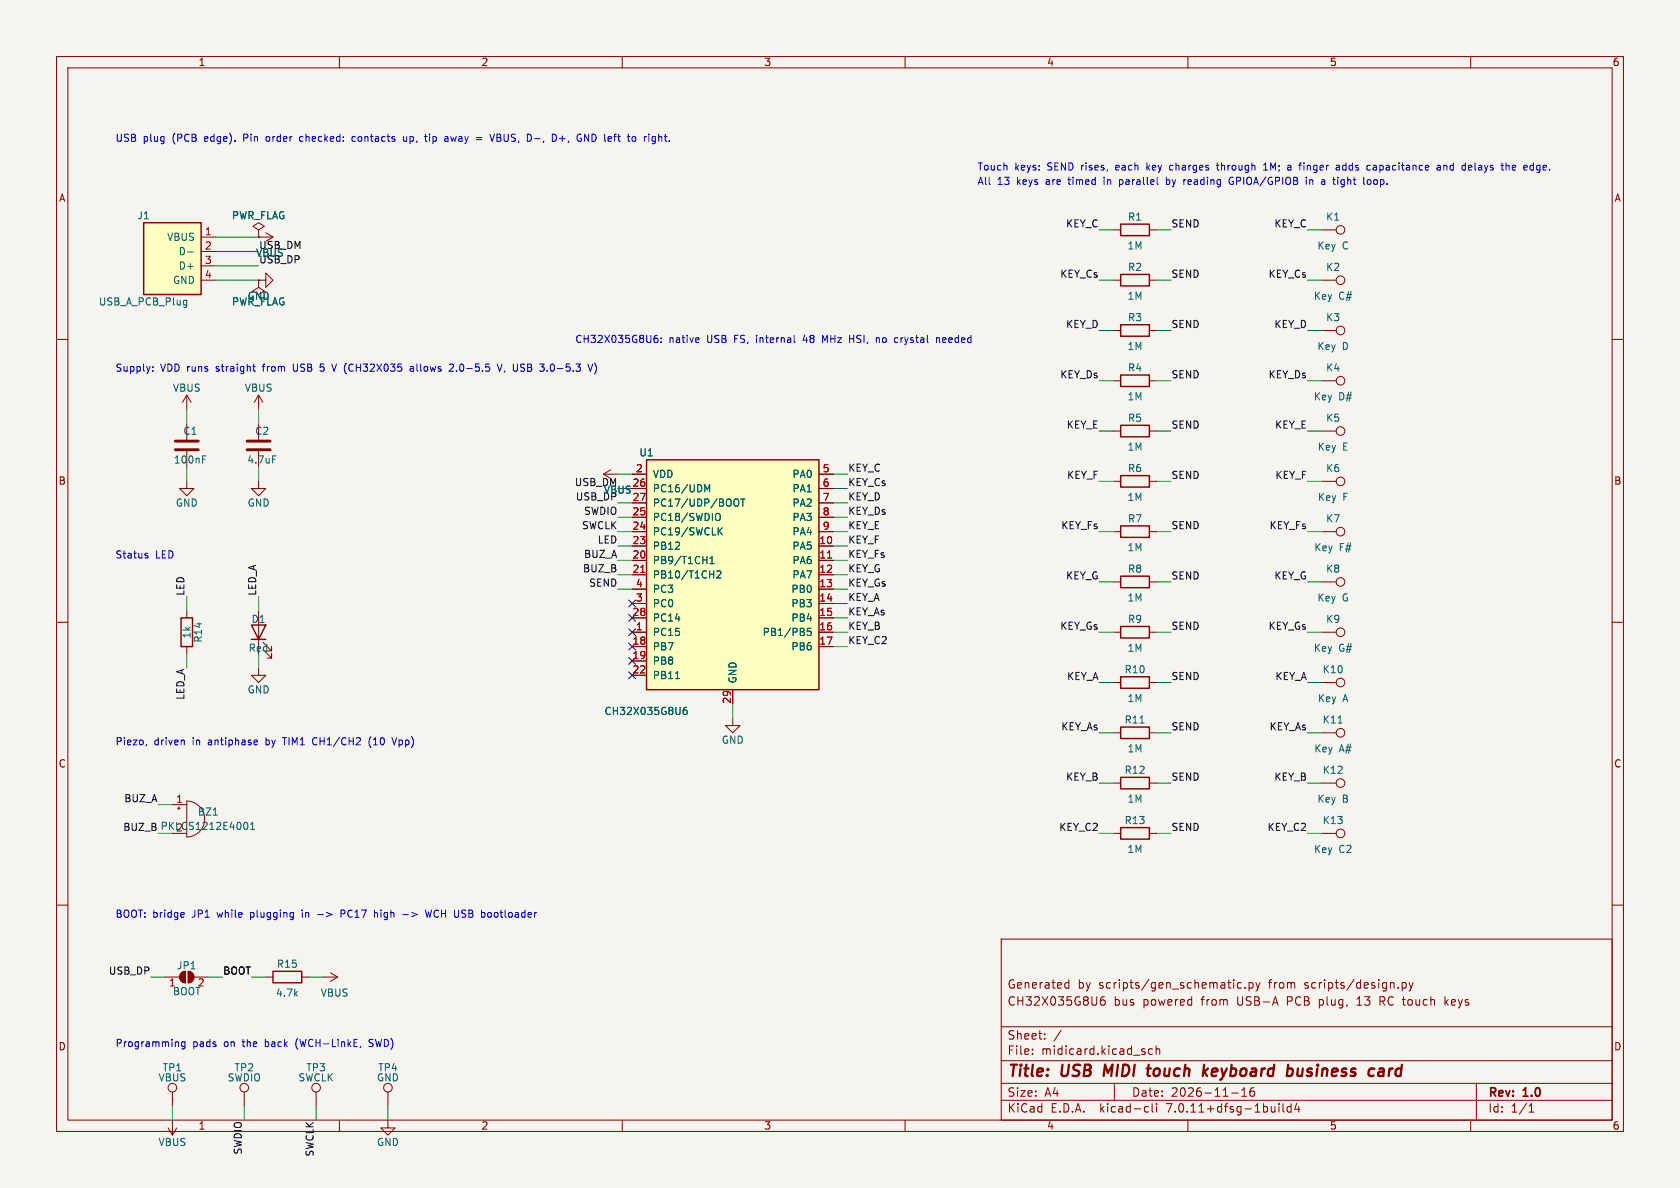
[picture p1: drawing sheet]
<svg xmlns="http://www.w3.org/2000/svg" width="297mm" height="210mm" viewBox="0 0 297 210" stroke-linecap="round" stroke-linejoin="round" font-family="sans-serif">
<path d="M0 0h297v210h-297z" fill="#f5f4ef" stroke="#f5f4ef" stroke-width=".18"/>
<g fill="none" stroke="#840000" stroke-width=".18">
<path d="M10 10h277v190h-277zM12 12h273v186h-273zM60 10v2M110 10v2M160 10v2M210 10v2M260 10v2M10 60h2M35.6 41.9h2.5M35.6 44.5h2.5M35.6 47h2.5M35.6 49.5h2.5"/>
<path d="M45.7 40.6l1-.6-1-.6-1 .6 1 .6v1.3M45.7 41.9h.1M45.7 49.5v1.3l1 .6-1 .7-1-.7 1-.6M45.7 49.5h.1M45.7 49.5h1.3v-1.2l1.3 1.2-1.3 1.3v-1.3M45.7 41.9h2.6M47 41.1l1.3 .8M48.3 41.9l-1.3 .8M196.8 49.5h1.3M196.8 40.6h1.3M196.8 58.4h1.3M203.2 49.5h1.3"/>
<path d="M203.2 40.6h1.3M203.2 58.4h1.3M233.7 49.5h2.5M233.7 40.6h2.5M233.7 58.4h2.5M285 60h2M33 69.9v2.5M33 74.9v2.8M33 79.8v2.8M33 69.9l-.7 1.2M33 69.9l.8 1.2M45.7 69.9v2.5"/>
<path d="M45.7 74.9v2.8M45.7 79.8v2.8M45.7 69.9l-.7 1.2M45.7 69.9l.8 1.2M196.8 67.3h1.3M196.8 76.2h1.3M203.2 67.3h1.3M203.2 76.2h1.3M233.7 67.3h2.5M233.7 76.2h2.5M33 85.1v1.3h1.3l-1.3 1.2-1.3-1.2h1.3M45.7 85.1v1.3h1.3l-1.3 1.2-1.3-1.2h1.3"/>
<path d="M106.7 83.8l1.2 .8M106.7 83.8h2.5M107.9 83.1l-1.2 .7M111.8 83.8h2.5M111.8 96.5h2.5M111.8 99.1h2.5M111.8 94h2.5M111.8 91.4h2.5M111.8 86.4h2.5M111.8 88.9h2.5M144.8 83.8h2.5M144.8 96.5h2.5"/>
<path d="M144.8 99.1h2.5M144.8 94h2.5M144.8 91.4h2.5M144.8 86.4h2.5M144.8 88.9h2.5M196.8 94h1.3M196.8 85.1h1.3M203.2 94h1.3M203.2 85.1h1.3M233.7 94h2.5M233.7 85.1h2.5M10 110h2"/>
<path d="M33 108v1.2M33 114.3v1.3M45.7 118.1v1.3h1.3l-1.3 1.3-1.3-1.3h1.3M45.7 108v7.6M46.5 114.8l1.5 1.5v-.7v.7h-.8M46.5 113.5l1.5 1.6v-.8v.8h-.8M111.8 111.8h2.5M111.8 101.6h2.5M111.8 104.1h2.5M111.8 106.7h2.5M111.8 109.2h2.5M111.8 114.3h2.5"/>
<path d="M111.8 116.8h2.5M111.8 119.4h2.5M144.8 111.8h2.5M144.8 101.6h2.5M144.8 104.1h2.5M144.8 106.7h2.5M144.8 109.2h2.5M144.8 114.3h2.5M196.8 102.9h1.3M196.8 111.8h1.3M203.2 102.9h1.3M203.2 111.8h1.3"/>
<path d="M233.7 102.9h2.5M233.7 111.8h2.5M285 110h2M129.5 127v1.3h1.3l-1.3 1.2-1.2-1.2h1.2M129.5 121.9v2.6M196.8 138.4h1.3M196.8 120.7h1.3M196.8 129.5h1.3M203.2 138.4h1.3M203.2 120.7h1.3M203.2 129.5h1.3M233.7 138.4h2.5"/>
<path d="M233.7 120.7h2.5M233.7 129.5h2.5M10 160h2M30.5 142.2h2.5M31.4 142.9h.5M31.6 142.6v.5M33 141.6a3.2 3.2 0 0 1 3.2 3.2 3.2 3.2 0 0 1-3.2 3.2zM196.8 147.3h1.3M203.2 147.3h1.3M233.7 147.3h2.5M285 160h2M29.2 172.7h2.5"/>
<path d="M32.1 172l.7-.3v2a1.02 1.02 0 0 1-1-.6 1.02 1.02 0 0 1 .3-1.1zM33.3 171.7a1.02 1.02 0 0 1 1 1 1.02 1.02 0 0 1-1 1zM34.3 172.7h2.5M47 172.7h1.3M53.3 172.7h1.3M57.1 172.7h2.6M58.4 172l1.3 .7M59.7 172.7l-1.3 .8M177 166h108v32h-108zM188.4 174.6h.6M188.4 173.8h.6M189 173.2v1.5"/>
<path d="M195.2 176.2a.59 .59 0 0 0-.7 .6v.6l.2 .2 .4 .1 .2-.1 .1-.5-.2-.3h-.4l-.3 .3M219.5 173.8l-.5-.1-.3 .3v.4l.2 .2h.6M220.1 174.6v.1M220.8 173.8l.4-.1 .3 .3v.4l-.1 .2h-.6M220.8 173.7v1.5M222 173.7l.4 1M222.4 174.7l-.2 .4-.2 .1M222.7 173.7l-.3 1M239.9 177.7h.8M240.2 176.4l-.3 .2M244 177h.5M244.5 176.2h-.5v1.5"/>
<path d="M247.2 174.6v.1M247.9 173.8l.4-.1 .3 .3v.4l-.1 .2h-.6M247.9 173.7v1.5M249.1 173.7l.4 1M249.5 174.7l-.2 .4-.2 .1M249.8 173.7l-.3 1M255.5 176.2v1.5M255.6 177.1l.4 .6M256 176.7l-.5 .6M29.7 199.4l.8 1.3M30.5 193v2.6M30.5 198.1v2.6"/>
<path d="M31.2 199.4l-.7 1.3M43.2 193v2.6M55.9 193v2.6M60 198v2M68.6 198.1v1.3h1.2l-1.2 1.3-1.3-1.3h1.3M68.6 193v2.6M110 198v2M160 198v2M177 194.5h108M177 191.5h108M177 187.5h108M177 181.5h108"/>
<path d="M182.5 186.3v.1M182.5 185.5v.1M184.7 183.6v.1M184.7 182.8v.1M187.6 182.1l-1.3 2M197 191.5v3M202.4 186v.3M202.6 195.6l.4 .1M203 196.5l-.4 .1M203.7 195.1v1.3l.2 .2M203.7 185.5l-.4-.1-.3 .3v.4l.2 .2h.5M204.4 185.5l.2-.1 .4 .1v.9"/>
<path d="M204.4 184.9v1.5M204.5 195.1v.1M204.5 195.6v1M210 198v2M217.7 193.2h1.2M219.5 193.8h.9M219.5 192.7l.5-.4v1.5M221.2 192.4a1.17 1.17 0 0 0-.1 1.3h.6l.1-.5-.3-.3h-.3l-.2 .3M226.1 195.1v.1M226.1 195.6v1M226.8 195.1v1.3l.2 .2M228.2 195.7l-.4-.1-.3 .3v.4l.2 .2h.5"/>
<path d="M228.2 195.1v1.5M229.2 195l-.3 1.1h.9M229.6 195.6v1M260 198v2M261 191.5v6.5M270.3 196.6h.9M270.3 195.5l.4-.4v1.5"/>
<circle cx="237" cy="40.6" r=".76"/>
<circle cx="237" cy="49.5" r=".76"/>
<circle cx="237" cy="58.4" r=".76"/>
<circle cx="237" cy="67.3" r=".76"/>
<circle cx="237" cy="76.2" r=".76"/>
<circle cx="237" cy="85.1" r=".76"/>
<circle cx="237" cy="94" r=".76"/>
<circle cx="237" cy="111.8" r=".76"/>
<circle cx="237" cy="102.9" r=".76"/>
<circle cx="237" cy="138.4" r=".76"/>
<circle cx="237" cy="120.6" r=".76"/>
<circle cx="237" cy="129.5" r=".76"/>
<circle cx="237" cy="147.3" r=".76"/>
<circle cx="30.5" cy="192.3" r=".76"/>
<circle cx="43.2" cy="192.3" r=".76"/>
<circle cx="55.9" cy="192.3" r=".76"/>
<circle cx="68.6" cy="192.3" r=".76"/>
</g>
<path d="M195.4 188.2l-.3 2M202.7 188.9h.8M202.9 190.1l.4 .1M212.9 189.4l.5 .8M213.6 188.9l-.9 .7M214.4 189l-.2 .9 .2 .3M215.2 189.4l-1 .1M229.5 188.9l-.1 1.2 .2 .1 .5-.1M243.8 189l.2-.1 .6 .1-.1 1.2M244.6 190.1l-.7 .1M244.6 189.4l-.8 .1" fill="none" stroke="#840000" stroke-width=".4"/>
<g fill="none" stroke="#840000" stroke-width=".25">
<path d="M25.4 39.4h10.2v12.7h-10.2zM198.1 39.6h5.1v2.1h-5.1zM198.1 57.4h5.1v2h-5.1zM198.1 48.5h5.1v2h-5.1zM198.1 75.2h5.1v2h-5.1zM198.1 66.3h5.1v2h-5.1zM114.3 81.3h30.5v40.6h-30.5zM198.1 84.1h5.1v2h-5.1zM198.1 93h5.1v2h-5.1zM32 109.2h2v5.1h-2zM44.4 110.5h2.6l-1.3 2.5zM44.4 113h2.6"/>
<path d="M198.1 101.9h5.1v2h-5.1zM198.1 110.7h5.1v2.1h-5.1zM198.1 119.6h5.1v2.1h-5.1zM198.1 137.4h5.1v2h-5.1zM198.1 128.5h5.1v2.1h-5.1zM198.1 146.3h5.1v2h-5.1zM48.3 171.7h5v2h-5z"/>
</g>
<g fill="#840000" stroke="#840000" stroke-width=".18">
<path d="M32.1 172l.7-.3v2a1.02 1.02 0 0 1-1-.6 1.02 1.02 0 0 1 .3-1.1z"/>
<path d="M33.3 171.7a1.02 1.02 0 0 1 1 1 1.02 1.02 0 0 1-1 1z"/>
</g>
<g fill="none" stroke="#006464" stroke-width=".18">
<path d="M32.7 53.1h.3M33 53.1v1l-.2 .2M33 53.9h-.3M33.2 44.5h.9M35.8 80.6h.6M35.8 81.2h.4M48.2 80.6h.6M124.6 85.7l.4 .9 .5-.9v1.2M125.5 99.6h.7M125.5 98.7l.4-.3v1.2M126.7 90.8l.1-.1a.43 .43 0 0 1 .5 .5v.4a.42 .42 0 0 1-.2 .4 .42 .42 0 0 1-.4 0M127.1 93.8l.6 .8"/>
<path d="M127.7 93.3l-.7 .7M130.1 88.2a.43 .43 0 0 1 .5 .4v.5a.43 .43 0 0 1-.5 .4M131 88.2h.7M131.3 88.2v1.3M119.4 120h.7M126.7 101l.5-.1 .3 .4-.8 .9h.8M143.4 111.1h-.6l-.1 .6 .2-.1h.4l.1 .2v.4l-.2 .1-.5-.1M121.4 125l-.4 .1a.86 .86 0 0 0 0 1.2l.4-.1 .1-.4-.2-.3-.4 .1-.1 .2M201.5 127.8h.8M236.6 127.8h.7M37.7 144.1h.7M43.4 145.4a.68 .68 0 0 1 .4 .6 .68 .68 0 0 1-.4 .6"/>
<path d="M44.3 146.6h.7M44.3 145.7l.4-.3v1.2"/>
</g>
<g fill="#ffffc2" stroke="#ffffc2" stroke-width=".18">
<path d="M25.4 39.4h10.2v12.7h-10.2z"/>
<path d="M114.3 81.3h30.5v40.6h-30.5z"/>
</g>
<path d="M31 79.5h4.1M31 78h4.1M43.7 79.5h4.1M43.7 78h4.1" fill="none" stroke="#840000" stroke-width=".51"/>
<path d="M146.3 98.6h.7M113.3 101.2h.7" fill="none" stroke="#a90000" stroke-width=".18"/>
<g fill="none" stroke="#0000c2" stroke-width=".18">
<path d="M47.2 24.2l-.2 .2 .2 .5M53.4 24.1h-.2l-.2 .3v.5l.4 .1M62.8 24.2l-.3-.1-.3 .3 .1 .5h.5M71.3 24.1l.1 .8 .3 .1 .2-.1M71.9 24.1v.9M75 24.1h.5M75.4 25h.1M75.9 23.7v.1M75.9 24.1v.9M79 24.1l.2 .2v.7M79.2 24.9l-.4 .1M79.2 24.4l-.4 .1"/>
<path d="M79.7 24.1l.2 .9M84.2 24.3h1M84.2 24.7h1M86.6 23.7l.4 1.3 .4-1.3M87.9 24.3h.4M88.3 23.7h-.4v1.3h.4M94.5 24.5h1M98.3 23.9l.1 .4-.1 .5M98.9 24.5h1M99.4 24v1M103.3 23.7l.8 1.3v-1.3M116.5 23.7v1.3"/>
<path d="M116.8 24.1l-.3 .2M195.2 31.3v.2M195.2 31.8v.8M197.9 31.8v1.2M197.9 32.5l.4 .1M198.3 31.8h-.4M202.8 28.8v1.3M203.2 29.2l-.4 .5M206.2 31.8h.4l.1 .1M206.2 31.3v1.3M206.7 32.5l-.1 .1-.4-.1M207.2 29.2l-.3 .1-.2 .2 .1 .4 .4 .2"/>
<path d="M210.1 31.8v.7M210.6 32.1l-.6 .1M215 29.2h.5M215.2 28.8v1.1l.3 .2M218 31.4a.59 .59 0 0 0-.7 .6 .59 .59 0 0 0 .7 .5l.1-.4h-.3M223.4 30.1h.7M223.4 29.2l.3-.4v1.3M228 29.2l.2 .2v.7M228.2 30l-.4 .1M228.2 29.5l-.4 .1M231.5 31.9l.4-.1 .2 .1M231.5 31.8v.8"/>
<path d="M236.4 29.2h.2l.2 .2v.7M236.8 30l-.4 .1M236.8 29.5l-.4 .1M237 32.4l.3 .2M237.1 33h.1M237.3 31.8l-.3 .2M237.6 29.2l-.3 .3v.3l.3 .3M241.7 32l.2-.2h.3l.2 .2-.2 .5-.3 .1-.2-.2M242.8 29.3h.5M243.2 29.6h-.3l-.2 .2 .1 .2 .4 .1M254.1 29.3h.5v.8M254.6 29.5l-.4 .1-.2 .2 .2 .3 .4-.1"/>
<path d="M255.2 29.3l.4-.1 .2 .2M255.2 29.2v.9M259.8 29.2l.3 .1 .1 .2-.6 .1M260.1 30l-.3 .1M266.6 29.2l.2 .2v.7M267.8 29.2h-.3l-.2 .2 .1 .6 .4 .1M267.9 29.5l-.6 .1M271.7 30.4l.1 .1M271.9 29.2l-.3 .3v.3l.3 .3M115.7 59.8h.4l.2 .2-.1 .5h-.5M116.2 59.3l-.4 .1M116.9 59.8v.1"/>
<path d="M123.4 59.7l.2 .3-.6 .1M142.3 59.2l-.3 .9h.8M150.2 59.9h.7M155.1 59.7l.4 .2v.6M158.6 59.7l.1 .1M165.6 59.8l.1-.1 .3 .1 .1 .7M165.6 59.7v.8M166.7 59.8v.7M27 65.5v.1M27 64.8v.2M44.7 64.8h.5M44.9 64.4v1l.3 .2"/>
<path d="M51.9 64.4v1l.2 .2M56.6 65.6h.5M56.6 64.4h.6M57.1 64.8l-.5 .1M58.6 64.4l.5 1.2 .4-1.2M72.6 64.8h.4l.1 .8M73.1 65.1h-.4l-.2 .2 .2 .3h.4M79.4 64.5l.5-.1 .3 .3-.8 .9h.8M87.9 64.4l.4 1.2 .5-1.2M89.2 65.6l-.1 .2M103.9 64.4l.5 1.2 .4-1.2M105.1 64.2a1.46 1.46 0 0 1 0 1.9"/>
<path d="M116.9 60.4v.1M123.5 60.5h-.1M140.4 60.4l.2 .1M145.8 60.2l-.4-.9v1.2M158.7 60.5h-.1M167.3 60l-.6 .1M25.8 98.2l.3 .1 .1 .2-.2 .1h-.3M25.8 97.8l.3 .1M25.9 131.6l-.1 .2M32.5 130.9l.1 .8M45.1 130.8l.4 .1v.2l-.6 .1M45.5 131.6l-.4 .1"/>
<path d="M49.9 130.4h.8M55.7 130.4a.68 .68 0 0 0-.5 .6 .68 .68 0 0 0 .5 .7M65.6 130.2a1.46 1.46 0 0 0 0 2M69.3 130.4l.4 1.3 .4-1.3M32.4 161.3l.2 .3-.6 .1M32.5 162.1h-.1M53.4 160.9v.1M53.4 161.3v.8M56.2 161.7h.9M60.9 160.9h-.6v1.2M60.9 161.5h-.6M66.3 161.4h.4v.7"/>
<path d="M71.2 161.7h1M75.2 160.9l.3 1.2 .3-.9 .2 .9 .3-1.2M86.3 161.4h.5M86.3 162.1h.5M31.4 184.2l.1 .1v.7M32.7 184.2v1l-.2 .2h-.3M32.7 184.2h-.4l-.2 .2 .1 .5h.5M52.4 183.9l-.1 .5 .1 .7M63.8 184.9l-.1 .3M65.2 184.9l.5 .1M65.8 183.7h-.3l-.3 .3 .2 .3 .3 .1"/>
</g>
<g fill="none" stroke="#009600" stroke-width=".18">
<path d="M38.1 49.5h7.6M38.1 44.5h7.6M38.1 47h7.6M38.1 41.9h7.6M194.3 49.5h2.5M194.3 58.4h2.5M194.3 40.6h2.5M204.5 49.5h2.5M204.5 58.4h2.5M204.5 40.6h2.5M231.1 49.5h2.6M231.1 58.4h2.6"/>
<path d="M231.1 40.6h2.6M33 72.4v2.5M45.7 72.4v2.5M194.3 67.3h2.5M194.3 76.2h2.5M204.5 67.3h2.5M204.5 76.2h2.5M231.1 67.3h2.6M231.1 76.2h2.6M33 82.6v2.5M45.7 82.6v2.5M109.2 94h2.6"/>
<path d="M109.2 83.8h2.6M109.2 99.1h2.6M109.2 96.5h2.6M109.2 91.4h2.6M109.2 88.9h2.6M147.3 94h2.6M147.3 83.8h2.6M147.3 99.1h2.6M147.3 96.5h2.6M147.3 91.4h2.6M147.3 88.9h2.6M147.3 86.4h2.6"/>
<path d="M194.3 94h2.5M194.3 85.1h2.5M204.5 94h2.5M204.5 85.1h2.5M231.1 94h2.6M231.1 85.1h2.6M33 105.4v2.6M33 115.6v2.5M45.7 105.4v2.6M45.7 115.6v2.5M109.2 104.1h2.6M109.2 101.6h2.6"/>
<path d="M147.3 111.8h2.6M147.3 104.1h2.6M147.3 101.6h2.6M147.3 106.7h2.6M147.3 109.2h2.6M147.3 114.3h2.6M194.3 111.8h2.5M194.3 102.9h2.5M204.5 111.8h2.5M204.5 102.9h2.5M231.1 111.8h2.6M231.1 102.9h2.6"/>
<path d="M129.5 124.5v2.5M194.3 120.7h2.5M194.3 138.4h2.5M194.3 129.5h2.5M204.5 120.7h2.5M204.5 138.4h2.5M204.5 129.5h2.5M231.1 120.7h2.6M231.1 138.4h2.6M231.1 129.5h2.6M27.9 142.2h2.6M194.3 147.3h2.5"/>
<path d="M204.5 147.3h2.5M231.1 147.3h2.6M26.7 172.7h2.5M36.8 172.7h2.6M44.4 172.7h2.6M54.6 172.7h2.5M30.5 195.6v2.5M43.2 195.6v2.5M55.9 195.6v2.5M68.6 195.6v2.5"/>
</g>
<path d="M111.2 106.1l1.2 1.2M111.2 108.6l1.2 1.2M111.2 118.8l1.2 1.2M111.2 116.2l1.2 1.2M111.2 113.7l1.2 1.2M111.2 111.2l1.2 1.2M112.4 106.1l-1.2 1.2M112.4 108.6l-1.2 1.2M112.4 118.8l-1.2 1.2M112.4 116.2l-1.2 1.2M112.4 113.7l-1.2 1.2M112.4 111.2l-1.2 1.2" fill="none" stroke="#000084" stroke-width=".18"/>
<g font-size="2.8" fill="#840000">
<text x="178" y="190.9">Title:</text>
<text x="187.7" y="190.9">USB</text>
<text x="196" y="190.9">MIDI</text>
<text x="204.5" y="190.9">touch</text>
<text x="215.1" y="190.9">keyboard</text>
<text x="230.8" y="190.9">business</text>
<text x="246" y="190.9">card</text>
</g>
<g font-size="2.1" fill="#840000">
<text x="178" y="178">CH32X035G8U6</text>
<text x="178" y="175">Generated</text>
<text x="190.5" y="175">by</text>
<text x="194.3" y="175">scripts/gen_schematic.py</text>
<text x="196.9" y="178">bus</text>
<text x="202.1" y="178">powered</text>
<text x="212.5" y="178">from</text>
<text x="219" y="178">USB-A</text>
<text x="224.5" y="175">from</text>
<text x="227.9" y="178">PCB</text>
<text x="230.9" y="175">scripts/design.py</text>
<text x="233.7" y="178">plug,</text>
<text x="240.6" y="178">13</text>
<text x="244.8" y="178">RC touch</text>
<text x="256.6" y="178">keys</text>
<text x="178" y="184">Sheet:</text>
<text x="178" y="186.7">File:</text>
<text x="184.1" y="186.7">midicard.kicad_sch</text>
<text x="178" y="196.9">KiCad</text>
<text x="178" y="194.1">Size:</text>
<text x="184.7" y="194.1">A4</text>
<text x="185.7" y="196.9">E.D.A.</text>
<text x="194.6" y="196.9">kicad-cli</text>
<text x="200" y="194.1">Date:</text>
<text x="206.5" y="196.9">7.0.11+dfsg-1build4</text>
<text x="207" y="194.1">2026-11-16</text>
<text x="263" y="194.3">Rev:</text>
<text x="263" y="196.9">Id:</text>
<text x="267.1" y="196.9">1/1</text>
<text x="269.4" y="194.3">1.0</text>
</g>
<g font-size="1.8" fill="#840000">
<text x="35" y="11.9">1</text>
<text x="85" y="11.9">2</text>
<text x="135" y="11.9">3</text>
<text x="185" y="11.9">4</text>
<text x="235" y="11.9">5</text>
<text x="285" y="11.9">6</text>
<text x="10.3" y="35.9">A</text>
<text x="285.3" y="35.9">A</text>
<text x="10.3" y="85.9">B</text>
<text x="285.3" y="85.9">B</text>
<text x="10.3" y="135.9">C</text>
<text x="285.3" y="135.9">C</text>
<text x="10.3" y="185.9">D</text>
<text x="285.3" y="185.9">D</text>
<text x="35" y="199.9">1</text>
<text x="85" y="199.9">2</text>
<text x="135" y="199.9">3</text>
<text x="185" y="199.9">4</text>
<text x="235" y="199.9">5</text>
<text x="285" y="199.9">6</text>
</g>
<g font-size="1.8" fill="#0000c2">
<text x="20.3" y="25.2">USB</text>
<text x="25.3" y="25.2">plug</text>
<text x="30.6" y="25.2">(PCB</text>
<text x="36.4" y="25.2">edge).</text>
<text x="43.5" y="25.2">Pin</text>
<text x="47.7" y="25.2">order</text>
<text x="53.8" y="25.2">checked:</text>
<text x="63.3" y="25.2">contacts</text>
<text x="72.6" y="25.2">up,</text>
<text x="76.6" y="25.2">tip</text>
<text x="80.3" y="25.2">away</text>
<text x="88.8" y="25.2">VBUS,</text>
<text x="95.5" y="25.2">D-,</text>
<text x="100.1" y="25.2">D+,</text>
<text x="104.7" y="25.2">GND left</text>
<text x="114.1" y="25.2">to</text>
<text x="117.2" y="25.2">right.</text>
<text x="172.7" y="30.2">Touch</text>
<text x="172.7" y="32.8">All</text>
<text x="176.3" y="32.8">13</text>
<text x="179.4" y="30.2">keys:</text>
<text x="179.9" y="32.8">keys</text>
<text x="185.2" y="32.8">are</text>
<text x="185.3" y="30.2">SEND rises,</text>
<text x="189.4" y="32.8">timed</text>
<text x="195.8" y="32.8">in</text>
<text x="197.7" y="30.2">each</text>
<text x="198.7" y="32.8">parallel</text>
<text x="203.4" y="30.2">key</text>
<text x="207.2" y="32.8">by</text>
<text x="207.6" y="30.2">charges</text>
<text x="210.5" y="32.8">reading</text>
<text x="216.2" y="30.2">through</text>
<text x="218.8" y="32.8">GPIOA/GPIOB</text>
<text x="224.7" y="30.2">1M;</text>
<text x="229.1" y="30.2">a</text>
<text x="231.4" y="30.2">finger</text>
<text x="232.6" y="32.8">in</text>
<text x="235.5" y="32.8">a</text>
<text x="237.8" y="32.8">tight</text>
<text x="238.1" y="30.2">adds</text>
<text x="243.3" y="32.8">loop.</text>
<text x="243.7" y="30.2">capacitance</text>
<text x="256.3" y="30.2">and</text>
<text x="261" y="30.2">delays</text>
<text x="268.2" y="30.2">the</text>
<text x="272.3" y="30.2">edge.</text>
<text x="20.3" y="65.8">Supply:</text>
<text x="28.4" y="65.8">VDD runs</text>
<text x="38.5" y="65.8">straight</text>
<text x="47" y="65.8">from</text>
<text x="52.5" y="65.8">USB</text>
<text x="57.5" y="65.8">5</text>
<text x="59.8" y="65.8">V (CH32X035</text>
<text x="74" y="65.8">allows</text>
<text x="81.1" y="65.8">2.0-5.5</text>
<text x="89.9" y="65.8">V, USB</text>
<text x="97.8" y="65.8">3.0-5.3</text>
<text x="101.6" y="60.7">CH32X035G8U6:</text>
<text x="118.3" y="60.7">native</text>
<text x="125.1" y="60.7">USB</text>
<text x="130.1" y="60.7">FS,</text>
<text x="134.2" y="60.7">internal</text>
<text x="142.7" y="60.7">48</text>
<text x="146.2" y="60.7">MHz</text>
<text x="151.2" y="60.7">HSI,</text>
<text x="156.1" y="60.7">no</text>
<text x="159.6" y="60.7">crystal</text>
<text x="167.2" y="60.7">needed</text>
<text x="20.3" y="98.8">Status</text>
<text x="27.5" y="98.8">LED</text>
<text x="20.3" y="131.8">Piezo,</text>
<text x="27.2" y="131.8">driven</text>
<text x="34.2" y="131.8">in</text>
<text x="37.1" y="131.8">antiphase</text>
<text x="47.4" y="131.8">by</text>
<text x="50.7" y="131.8">TIM1</text>
<text x="56.1" y="131.8">CH1/CH2</text>
<text x="66.3" y="131.8">(10</text>
<text x="70.7" y="131.8">Vpp)</text>
<text x="20.3" y="162.3">BOOT: bridge</text>
<text x="34.1" y="162.3">JP1</text>
<text x="38.7" y="162.3">while</text>
<text x="44.7" y="162.3">plugging</text>
<text x="54.1" y="162.3">in</text>
<text x="57" y="162.3">-&gt;</text>
<text x="61.3" y="162.3">PC17</text>
<text x="67.4" y="162.3">high</text>
<text x="72.6" y="162.3">-&gt;</text>
<text x="77" y="162.3">WCH USB</text>
<text x="87.2" y="162.3">bootloader</text>
<text x="20.3" y="185.2">Programming</text>
<text x="34.1" y="185.2">pads</text>
<text x="39.7" y="185.2">on</text>
<text x="43.2" y="185.2">the</text>
<text x="47.3" y="185.2">back</text>
<text x="52.9" y="185.2">(WCH-LinkE,</text>
<text x="66.1" y="185.2">SWD)</text>
</g>
<g font-size="1.8" fill="#006464">
<text x="24.2" y="39">J1</text>
<text x="40.9" y="39">PWR_FLAG</text>
<text x="199.3" y="39.2">R1</text>
<text x="234.3" y="39.2">K1</text>
<text x="29.4" y="42.8">VBUS</text>
<text x="31.5" y="45.3">D-</text>
<text x="31.5" y="47.9">D+</text>
<text x="45.2" y="45.6">VBUS</text>
<text x="199.2" y="44.3">1M</text>
<text x="232.8" y="44.3">Key</text>
<text x="237.3" y="44.3">C</text>
<text x="30.5" y="50.4">GND</text>
<text x="43.7" y="53.2">GND</text>
<text x="199.2" y="53.2">1M</text>
<text x="199.3" y="48.1">R2</text>
<text x="232.2" y="53.2">Key</text>
<text x="234.3" y="48.1">K2</text>
<text x="236.7" y="53.2">C#</text>
<text x="17.4" y="54.2">USB_A_PCB_Plug</text>
<text x="40.9" y="54.2">PWR_FLAG</text>
<text x="199.3" y="57">R3</text>
<text x="234.3" y="57">K3</text>
<text x="199.2" y="62.1">1M</text>
<text x="199.3" y="65.9">R4</text>
<text x="232.8" y="62.1">Key</text>
<text x="234.3" y="65.9">K4</text>
<text x="237.3" y="62.1">D</text>
<text x="30.5" y="69.4">VBUS</text>
<text x="43.2" y="69.4">VBUS</text>
<text x="199.2" y="71">1M</text>
<text x="232.2" y="71">Key</text>
<text x="236.7" y="71">D#</text>
<text x="32.3" y="77.1">C1</text>
<text x="45" y="77.1">C2</text>
<text x="199.3" y="74.8">R5</text>
<text x="234.3" y="74.8">K5</text>
<text x="30.6" y="82.1">100nF</text>
<text x="43.6" y="82.1">4.7uF</text>
<text x="112.9" y="80.9">U1</text>
<text x="199.2" y="79.9">1M</text>
<text x="199.3" y="83.7">R6</text>
<text x="232.9" y="79.9">Key</text>
<text x="234.3" y="83.7">K6</text>
<text x="237.4" y="79.9">E</text>
<text x="31" y="89.8">GND</text>
<text x="43.7" y="89.8">GND</text>
<text x="106.7" y="87.5">VBUS</text>
<text x="115.3" y="84.7">VDD</text>
<text x="115.3" y="87.2">PC16/UDM</text>
<text x="115.3" y="89.8">PC17/UDP/BOOT</text>
<text x="140" y="84.7">PA0</text>
<text x="140" y="87.2">PA1</text>
<text x="140" y="89.8">PA2</text>
<text x="199.2" y="88.8">1M</text>
<text x="232.9" y="88.8">Key</text>
<text x="237.4" y="88.8">F</text>
<text x="115.3" y="94.8">PC19/SWCLK</text>
<text x="115.3" y="92.3">PC18/SWDIO</text>
<text x="140" y="92.3">PA3</text>
<text x="140" y="94.8">PA4</text>
<text x="199.3" y="92.5">R7</text>
<text x="234.3" y="92.5">K7</text>
<text x="115.3" y="99.9">PB9/T1CH1</text>
<text x="115.3" y="97.4">PB12</text>
<text x="140" y="97.4">PA5</text>
<text x="140" y="99.9">PA6</text>
<text x="199.2" y="97.6">1M</text>
<text x="199.3" y="101.4">R8</text>
<text x="232.3" y="97.6">Key</text>
<text x="234.3" y="101.4">K8</text>
<text x="236.7" y="97.6">F#</text>
<text x="115.3" y="102.5">PB10/T1CH2</text>
<text x="115.3" y="107.5">PC0</text>
<text x="115.3" y="105">PC3</text>
<text x="139.8" y="105">PB0</text>
<text x="139.8" y="107.5">PB3</text>
<text x="140" y="102.5">PA7</text>
<text x="199.2" y="106.5">1M</text>
<text x="232.8" y="106.5">Key</text>
<text x="237.3" y="106.5">G</text>
<text x="33.9" y="113" transform="rotate(-90 33.9 113)">1k</text>
<text x="35.9" y="113.7" transform="rotate(-90 35.9 113.7)">R14</text>
<text x="44.4" y="110.3">D1</text>
<text x="115.3" y="112.6">PC15</text>
<text x="115.3" y="110.1">PC14</text>
<text x="134.7" y="112.6">PB1/PB5</text>
<text x="139.8" y="110.1">PB4</text>
<text x="199.3" y="110.3">R9</text>
<text x="234.3" y="110.3">K9</text>
<text x="43.9" y="115.4">Red</text>
<text x="115.3" y="115.2">PB7</text>
<text x="115.3" y="117.7">PB8</text>
<text x="139.8" y="115.2">PB6</text>
<text x="198.7" y="119.2">R10</text>
<text x="199.2" y="115.4">1M</text>
<text x="232.2" y="115.4">Key</text>
<text x="233.7" y="119.2">K10</text>
<text x="236.7" y="115.4">G#</text>
<text x="43.7" y="122.8">GND</text>
<text x="115.3" y="120.2">PB11</text>
<text x="130.4" y="120.9" transform="rotate(-90 130.4 120.9)">GND</text>
<text x="199.2" y="124.3">1M</text>
<text x="232.9" y="124.3">Key</text>
<text x="237.4" y="124.3">A</text>
<text x="106.8" y="126.6">CH32X035G8U6</text>
<text x="127.5" y="131.7">GND</text>
<text x="198.7" y="128.1">R11</text>
<text x="233.7" y="128.1">K11</text>
<text x="198.7" y="137">R12</text>
<text x="199.2" y="133.2">1M</text>
<text x="232.3" y="133.2">Key</text>
<text x="233.7" y="137">K12</text>
<text x="236.7" y="133.2">A#</text>
<text x="199.2" y="142.1">1M</text>
<text x="232.8" y="142.1">Key</text>
<text x="237.3" y="142.1">B</text>
<text x="31" y="147.1">2</text>
<text x="34.9" y="144.4">BZ1</text>
<text x="198.7" y="145.9">R13</text>
<text x="233.7" y="145.9">K13</text>
<text x="199.2" y="151">1M</text>
<text x="232.2" y="151">Key</text>
<text x="236.7" y="151">C2</text>
<text x="31.2" y="171.6">JP1</text>
<text x="48.9" y="171.3">R15</text>
<text x="30.5" y="176.1">BOOT</text>
<text x="34.9" y="174.7">2</text>
<text x="48.7" y="176.4">4.7k</text>
<text x="56.6" y="176.4">VBUS</text>
<text x="27.9" y="191.4">VBUS</text>
<text x="28.7" y="189.6">TP1</text>
<text x="40.1" y="191.4">SWDIO</text>
<text x="41.4" y="189.6">TP2</text>
<text x="52.7" y="191.4">SWCLK</text>
<text x="54.1" y="189.6">TP3</text>
<text x="66.5" y="191.4">GND</text>
<text x="66.8" y="189.6">TP4</text>
<text x="27.9" y="202.8">VBUS</text>
<text x="66.5" y="202.8">GND</text>
</g>
<g font-size="1.8" fill="#a90000">
<text x="36.1" y="41.7">1</text>
<text x="36.1" y="44.2">2</text>
<text x="36.1" y="46.7">3</text>
<text x="36.1" y="49.3">4</text>
<text x="112.3" y="83.6">2</text>
<text x="145.3" y="83.6">5</text>
<text x="111.7" y="86.1">26</text>
<text x="111.7" y="88.6">27</text>
<text x="145.3" y="86.1">6</text>
<text x="145.3" y="88.6">7</text>
<text x="111.7" y="93.7">24</text>
<text x="111.7" y="91.2">25</text>
<text x="145.3" y="91.2">8</text>
<text x="145.3" y="93.7">9</text>
<text x="111.7" y="98.8">20</text>
<text x="111.7" y="101.3">21</text>
<text x="111.7" y="96.3">23</text>
<text x="144.7" y="96.3">10</text>
<text x="144.7" y="98.8">11</text>
<text x="144.7" y="101.3">12</text>
<text x="112.3" y="106.4">3</text>
<text x="112.3" y="103.9">4</text>
<text x="144.7" y="103.9">13</text>
<text x="144.7" y="106.4">14</text>
<text x="111.7" y="109">28</text>
<text x="112.3" y="111.5">1</text>
<text x="144.7" y="109">15</text>
<text x="144.7" y="111.5">16</text>
<text x="111.7" y="114">18</text>
<text x="111.7" y="116.6">19</text>
<text x="111.7" y="119.1">22</text>
<text x="144.7" y="114">17</text>
<text x="129.3" y="124.5" transform="rotate(-90 129.3 124.5)">29</text>
<text x="31" y="142">1</text>
<text x="29.8" y="174.7">1</text>
</g>
<g font-size="1.8" fill="#0f0f0f">
<text x="188.4" y="40.3">KEY_C</text>
<text x="207" y="40.3">SEND</text>
<text x="225.2" y="40.3">KEY_C</text>
<text x="45.7" y="44.1">USB_DM</text>
<text x="45.7" y="46.6">USB_DP</text>
<text x="187.3" y="49.2">KEY_Cs</text>
<text x="207" y="49.2">SEND</text>
<text x="224.2" y="49.2">KEY_Cs</text>
<text x="188.4" y="58.1">KEY_D</text>
<text x="207" y="58.1">SEND</text>
<text x="225.2" y="58.1">KEY_D</text>
<text x="187.3" y="67">KEY_Ds</text>
<text x="207" y="67">SEND</text>
<text x="224.2" y="67">KEY_Ds</text>
<text x="188.5" y="75.9">KEY_E</text>
<text x="207" y="75.9">SEND</text>
<text x="225.3" y="75.9">KEY_E</text>
<text x="149.9" y="83.5">KEY_C</text>
<text x="101.5" y="86">USB_DM</text>
<text x="101.7" y="88.6">USB_DP</text>
<text x="149.9" y="88.6">KEY_D</text>
<text x="149.9" y="86">KEY_Cs</text>
<text x="188.5" y="84.7">KEY_F</text>
<text x="207" y="84.7">SEND</text>
<text x="225.4" y="84.7">KEY_F</text>
<text x="102.8" y="93.6">SWCLK</text>
<text x="103.2" y="91.1">SWDIO</text>
<text x="149.9" y="93.6">KEY_E</text>
<text x="149.9" y="91.1">KEY_Ds</text>
<text x="187.5" y="93.6">KEY_Fs</text>
<text x="207" y="93.6">SEND</text>
<text x="224.3" y="93.6">KEY_Fs</text>
<text x="103" y="101.3">BUZ_B</text>
<text x="103.2" y="98.7">BUZ_A</text>
<text x="105.6" y="96.2">LED</text>
<text x="149.9" y="101.3">KEY_G</text>
<text x="149.9" y="98.7">KEY_Fs</text>
<text x="149.9" y="96.2">KEY_F</text>
<text x="32.7" y="105.4" transform="rotate(-90 32.7 105.4)">LED</text>
<text x="45.4" y="105.4" transform="rotate(-90 45.4 105.4)">LED_A</text>
<text x="104.1" y="103.8">SEND</text>
<text x="149.9" y="103.8">KEY_Gs</text>
<text x="149.9" y="106.3">KEY_A</text>
<text x="188.4" y="102.5">KEY_G</text>
<text x="207" y="102.5">SEND</text>
<text x="225.2" y="102.5">KEY_G</text>
<text x="149.9" y="114">KEY_C2</text>
<text x="149.9" y="111.4">KEY_B</text>
<text x="149.9" y="108.9">KEY_As</text>
<text x="187.3" y="111.4">KEY_Gs</text>
<text x="207" y="111.4">SEND</text>
<text x="224.2" y="111.4">KEY_Gs</text>
<text x="32.7" y="123.8" transform="rotate(-90 32.7 123.8)">LED_A</text>
<text x="188.5" y="120.3">KEY_A</text>
<text x="207" y="120.3">SEND</text>
<text x="225.4" y="120.3">KEY_A</text>
<text x="187.5" y="129.2">KEY_As</text>
<text x="207" y="129.2">SEND</text>
<text x="224.3" y="129.2">KEY_As</text>
<text x="21.9" y="141.9">BUZ_A</text>
<text x="188.4" y="138.1">KEY_B</text>
<text x="207" y="138.1">SEND</text>
<text x="225.2" y="138.1">KEY_B</text>
<text x="187.2" y="147">KEY_C2</text>
<text x="207" y="147">SEND</text>
<text x="224" y="147">KEY_C2</text>
<text x="19.1" y="172.4">USB_DP</text>
<text x="39.3" y="172.4">BOOT</text>
<text x="42.8" y="204.2" transform="rotate(-90 42.8 204.2)">SWDIO</text>
<text x="55.5" y="204.6" transform="rotate(-90 55.5 204.6)">SWCLK</text>
</g>
<text font-size="1.8" fill="#009600" x="21.7" y="147">BUZ_B PKLCS1212E4001</text>
</svg>
